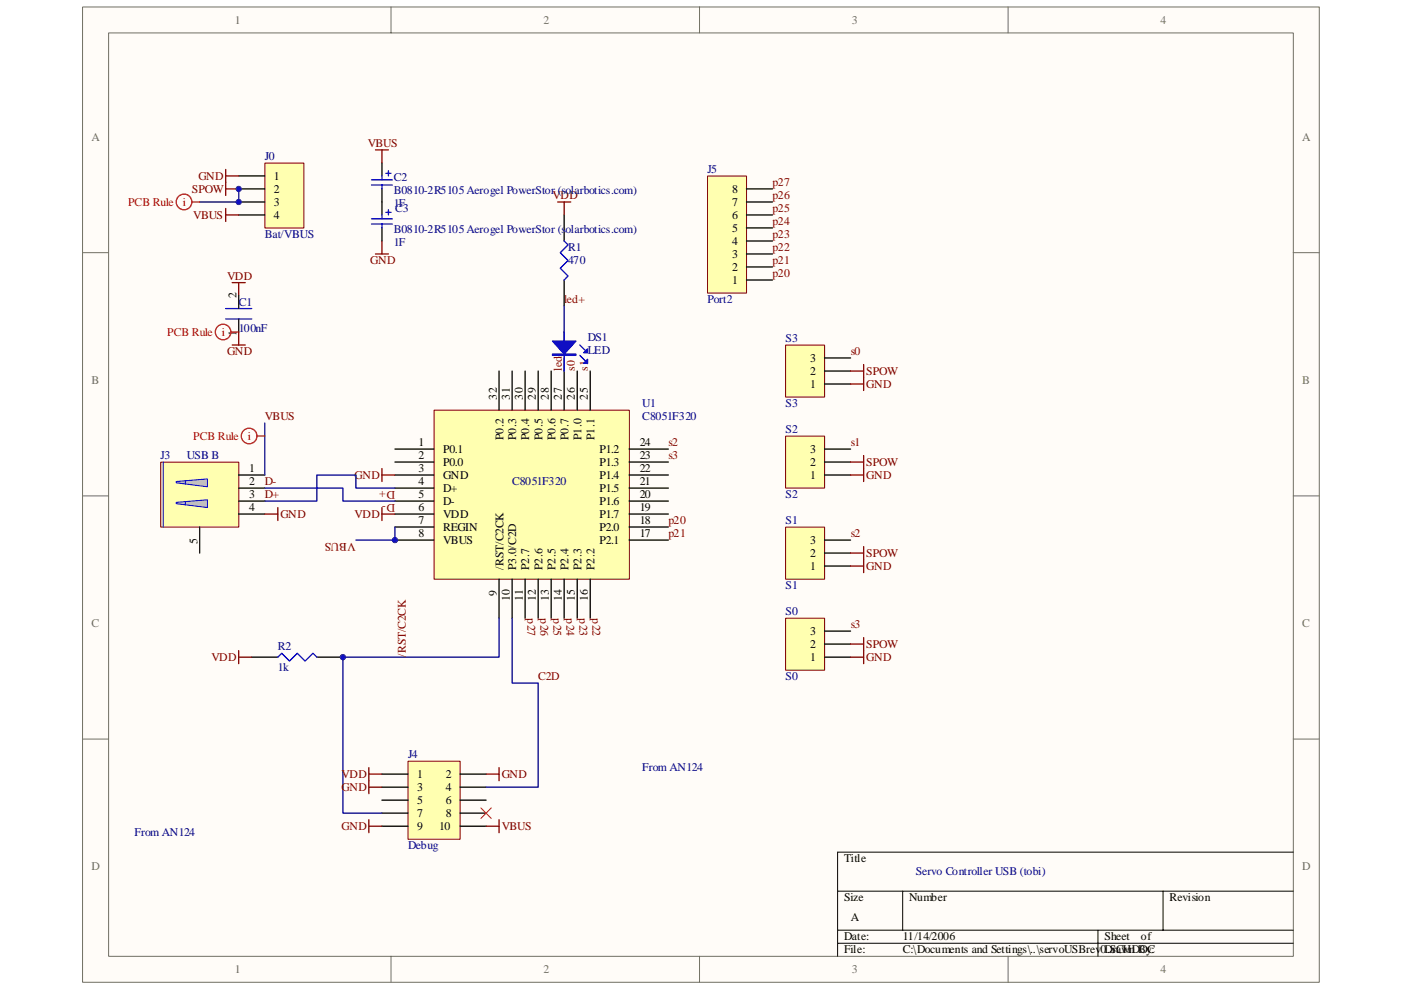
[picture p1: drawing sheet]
<svg xmlns="http://www.w3.org/2000/svg" width="297mm" height="210mm" viewBox="0 0 297 210" stroke-linecap="round" stroke-linejoin="round" font-family="sans-serif">
<path d="M17.5 1.5h262.2v206.8h-262.2z" fill="#fffcf8"/>
<path d="M17.5 1.5h262.2v206.8h-262.2z" fill="none" stroke="#706f64" stroke-width=".21"/>
<path d="M23 7h251.2v195.8h-251.2z" fill="#fffcf8"/>
<g fill="none" stroke="#706f64" stroke-width=".21">
<path d="M23 7h251.2v195.8h-251.2zM82.9 1.5v5.5M148.3 1.5v5.5M213.7 1.5v5.5M17.5 53.6h5.5M274.2 53.6h5.5M17.5 105.2h5.5M274.2 105.2h5.5M17.5 156.8h5.5M274.2 156.8h5.5M82.9 202.8v5.5M148.3 202.8v5.5"/>
<path d="M213.7 202.8v5.5"/>
</g>
<path d="M177.6 189h96.6M177.6 197.3h96.6M191.4 189v8.3M232.8 197.3v5.5M246.6 189v8.3M274.2 180.7h-96.6v22.1M177.6 200.1h96.6" fill="none" stroke="#000" stroke-width=".21"/>
<path d="M92.1 87h41.3v35.9h-41.3z" fill="#ffffb0"/>
<path d="M92 87h41.4v35.9h-41.4z" fill="none" stroke="#800000" stroke-width=".21"/>
<g fill="none" stroke="#000" stroke-width=".28">
<path d="M105.8 78.7v8.3M108.6 78.7v8.3M111.3 78.7v8.3M114.1 78.7v8.3M116.9 78.7v8.3M119.6 78.7v8.3M122.4 78.7v8.3M125.1 78.7v8.3M83.7 95.2h8.3M83.7 98h8.3M133.4 95.2h8.3M133.4 98h8.3"/>
<path d="M83.7 100.8h8.3M83.7 103.5h8.3M83.7 106.3h8.3M83.7 109h8.3M83.7 111.8h8.3M83.7 114.6h8.3M133.4 100.8h8.3M133.4 103.5h8.3M133.4 106.3h8.3M133.4 109h8.3M133.4 111.8h8.3M133.4 114.6h8.3"/>
<path d="M105.8 122.8v8.3M108.6 122.8v8.3M111.3 122.8v8.3M114.1 122.8v8.3M116.9 122.8v8.3M119.6 122.8v8.3M122.4 122.8v8.3M125.1 122.8v8.3"/>
</g>
<path d="M34.1 98h16.5v13.8h-16.5z" fill="#ffffb0"/>
<path d="M34.1 98h16.5v13.8h-16.5z" fill="none" stroke="#800000" stroke-width=".21"/>
<path d="M50.6 100.8h5.5M50.6 103.5h5.5M50.6 106.3h5.5" fill="none" stroke="#000" stroke-width=".28"/>
<path d="M34.6 98v13.8" fill="none" stroke="#00f" stroke-width=".21"/>
<path d="M37.4 102.1l6.6-.5v1.7l-6.6-.9z" fill-rule="evenodd" fill="#c0c0c0" stroke="#00f" stroke-width=".21"/>
<path d="M39.3 102.1v.6" fill="none" stroke="#00f" stroke-width=".21"/>
<path d="M37.4 106.6l6.6-.6v1.7l-6.6-.9z" fill-rule="evenodd" fill="#c0c0c0" stroke="#00f" stroke-width=".21"/>
<path d="M39.3 106.6v.5" fill="none" stroke="#00f" stroke-width=".21"/>
<path d="M119.6 45.6v5.5M119.6 59.4v5.5M50.6 62.7v2.7M50.6 67.6v2.8M42.3 111.8v5.5M50.6 109h5.5" fill="none" stroke="#000" stroke-width=".28"/>
<path d="M119.6 51.1l.8 .8-1.6 1.7 1.6 1.6-1.6 1.7 1.6 1.6-.8 .9M47.9 67.6h5.5M47.9 65.4h5.5" fill="none" stroke="#00f" stroke-width=".28"/>
<path d="M49.2 59.9h2.8M50.6 59.9v2.8M118.2 42.8h2.8M119.6 42.8v2.8M49.2 73.2h2.8M50.6 70.4v2.8M81 99.4v2.7M56.1 109h2.8M58.9 107.7v2.7M81 100.8h2.7" fill="none" stroke="#800000" stroke-width=".28"/>
<path d="M83.7 111.8v2.8h-8.2" fill="none" stroke="#000080" stroke-width=".28"/>
<path d="M86.5 161.5h11.1v16.5h-11.1z" fill="#ffffb0"/>
<path d="M86.5 161.5h11.1v16.5h-11.1z" fill="none" stroke="#800000" stroke-width=".21"/>
<path d="M53.4 139.4h5.5M67.2 139.4h5.5M81 164.2h5.5M81 167h5.5M81 169.7h5.5M81 172.5h5.5M81 175.2h5.5M97.5 164.2h5.6M97.5 167h5.6M97.5 169.7h5.6M97.5 172.5h5.6M97.5 175.2h5.6" fill="none" stroke="#000" stroke-width=".28"/>
<g fill="none" stroke="#800000" stroke-width=".28">
<path d="M81 107.7v2.7M81 109h2.7M50.6 138v2.8M50.6 139.4h2.8M78.2 164.2h2.8M78.2 162.8v5.5M78.2 173.9v2.7M78.2 167h2.8M78.2 175.2h2.8M103.1 164.2h2.7M103.1 175.2h2.7M105.8 162.8v2.8"/>
<path d="M105.8 173.9v2.7"/>
</g>
<path d="M105.8 131.1v8.3h-33.1v33.1h8.3M108.6 131.1v13.8h5.5v22.1h-11" fill="none" stroke="#000080" stroke-width=".28"/>
<path d="M102 171.4l2.2 2.2M104.2 171.4l-2.2 2.2" fill="none" stroke="#f00" stroke-width=".21"/>
<path d="M58.9 139.4l.8-.8 1.7 1.6 1.6-1.6 1.7 1.6 1.7-1.6 .8 .8" fill="none" stroke="#00f" stroke-width=".28"/>
<path d="M166.6 131.1h8.2v11.1h-8.2z" fill="#ffffb0"/>
<path d="M166.6 131.1h8.2v11.1h-8.2z" fill="none" stroke="#800000" stroke-width=".21"/>
<path d="M174.8 139.4h5.5M174.8 136.6h5.5M174.8 133.9h5.5" fill="none" stroke="#000" stroke-width=".28"/>
<path d="M166.6 111.8h8.2v11.1h-8.2z" fill="#ffffb0"/>
<path d="M166.6 111.8h8.2v11.1h-8.2z" fill="none" stroke="#800000" stroke-width=".21"/>
<path d="M174.8 117.3h5.5M174.8 114.6h5.5M174.8 120.1h5.5" fill="none" stroke="#000" stroke-width=".28"/>
<path d="M166.6 92.5h8.2v11h-8.2z" fill="#ffffb0"/>
<path d="M166.6 92.5h8.2v11h-8.2z" fill="none" stroke="#800000" stroke-width=".21"/>
<path d="M174.8 98h5.5M174.8 95.2h5.5M174.8 100.8h5.5" fill="none" stroke="#000" stroke-width=".28"/>
<path d="M166.6 73.2h8.2v11h-8.2z" fill="#ffffb0"/>
<path d="M166.6 73.2h8.2v11h-8.2z" fill="none" stroke="#800000" stroke-width=".21"/>
<path d="M174.8 78.7h5.5M174.8 75.9h5.5M174.8 81.4h5.5" fill="none" stroke="#000" stroke-width=".28"/>
<path d="M56.2 34.6h8.2v13.8h-8.2z" fill="#ffffb0"/>
<path d="M56.2 34.6h8.2v13.8h-8.2z" fill="none" stroke="#800000" stroke-width=".21"/>
<path d="M50.6 37.3h5.5M50.6 40.1h5.5M50.6 42.8h5.5M50.6 45.6h5.5" fill="none" stroke="#000" stroke-width=".28"/>
<g fill="none" stroke="#800000" stroke-width=".28">
<path d="M47.9 35.9v5.5M47.9 37.3h2.7M47.9 40.1h2.7M180.3 78.7h2.8M183.1 77.3v5.5M180.3 98h2.8M180.3 81.4h2.8M183.1 96.6v5.5M180.3 117.3h2.8M180.3 100.8h2.8M183.1 115.9v5.6M180.3 136.6h2.8"/>
<path d="M180.3 139.4h2.8M180.3 120.1h2.8M183.1 135.2v5.6"/>
</g>
<path d="M150 37.4h8.3v24.8h-8.3z" fill="#ffffb0"/>
<path d="M150 37.3h8.3v24.9h-8.3z" fill="none" stroke="#800000" stroke-width=".21"/>
<g fill="none" stroke="#000" stroke-width=".28">
<path d="M81 34.6v2.7M81 40.1v5.5M81 48.3v2.8M158.3 59.4h5.5M158.3 56.6h5.5M158.3 53.9h5.5M158.3 51.1h5.5M158.3 48.3h5.5M158.3 45.6h5.5M158.3 42.8h5.5M158.3 40.1h5.5M119.6 70.4v2.8"/>
<path d="M119.6 75.9v2.8"/>
</g>
<g fill="none" stroke="#00f" stroke-width=".28">
<path d="M78.8 38.1h4.4M78.8 39.2h4.4M81 37.3v.8M81 39.2v.9M81.8 36.8h1.1M82.4 36.2v1.1M78.8 46.4h4.4M78.8 47.5h4.4M81 45.6v.8M81 47.5v.8M81.8 45h1.1M82.4 44.5v1.1"/>
<path d="M119.6 70.4v8.3M122.9 75.4l1.1 1.1M122.9 73.2l1.1 1.1"/>
</g>
<path d="M79.6 31.8h2.8M81 31.8v2.8M47.9 44.2v2.8M47.9 45.6h2.7M79.6 53.9h2.8M81 51.1v2.8" fill="none" stroke="#800000" stroke-width=".28"/>
<path d="M50.6 40.1v2.7h-8.3M119.6 64.9v5.5M56.1 89.7v11.1M56.1 103.5h16.6v2.8h11M83.7 103.5h-8.2v-2.7h-8.3v5.5h-11.1" fill="none" stroke="#000080" stroke-width=".28"/>
<g fill="#00f" stroke="#00f" stroke-width=".28">
<path d="M117.1 72.3h5l-2.5 2.8z"/>
<path d="M124.6 76.2v.8h-.8z"/>
<path d="M124.6 74v.8h-.8z"/>
<path d="M117.1 75.1h5v.3h-5z" fill-rule="evenodd"/>
</g>
<g fill="none" stroke="#f00" stroke-width=".28">
<path d="M40.7 42.8h1.6M49 70.4h1.6M54.5 92.5h1.6"/>
<circle cx="39" cy="42.8" r="1.66"/>
<circle cx="47.3" cy="70.4" r="1.65"/>
<circle cx="52.8" cy="92.5" r="1.66"/>
</g>
<g fill="#000080" stroke="#000080" stroke-width=".21">
<circle cx="50.6" cy="42.8" r=".55"/>
<circle cx="50.6" cy="40.1" r=".55"/>
<circle cx="72.7" cy="139.4" r=".55"/>
<circle cx="83.7" cy="114.6" r=".55"/>
</g>
<g font-size="2.5" fill="#706f64">
<text x="49.8" y="5">1</text>
<text x="115.2" y="5">2</text>
<text x="180.6" y="5">3</text>
<text x="246" y="5">4</text>
<text x="19.4" y="29.8">A</text>
<text x="276.1" y="29.8">A</text>
<text x="19.4" y="81.4">B</text>
<text x="276.1" y="81.4">B</text>
<text x="19.4" y="133">C</text>
<text x="276.1" y="133">C</text>
<text x="19.4" y="184.6">D</text>
<text x="276.1" y="184.6">D</text>
<text x="49.8" y="206.4">1</text>
<text x="115.2" y="206.4">2</text>
<text x="180.6" y="206.4">3</text>
<text x="246" y="206.4">4</text>
</g>
<g font-size="2.5" fill="#000080">
<text x="56.2" y="34">J0</text>
<text x="83.5" y="38.4">C2</text>
<text x="83.5" y="41.1">B0810-2R5105 Aerogel PowerStor (solarbotics.com)</text>
<text x="150" y="36.7">J5</text>
<text x="83.5" y="43.9">1F</text>
<text x="83.8" y="45">C3</text>
<text x="56.2" y="50.5">Bat/VBUS</text>
<text x="83.5" y="52.2">1F</text>
<text x="83.5" y="49.4">B0810-2R5105 Aerogel PowerStor (solarbotics.com)</text>
<text x="120.5" y="53.3">R1</text>
<text x="120.5" y="56">470</text>
<text x="50.6" y="64.9">C1</text>
<text x="150" y="64.3">Port2</text>
<text x="50.6" y="70.4">100nF</text>
<text x="124.6" y="72.3">DS1</text>
<text x="124.6" y="75.1">LED</text>
<text x="166.6" y="72.6">S3</text>
<text x="136.2" y="86.4">U1</text>
<text x="136.2" y="89.1">C8051F320</text>
<text x="166.6" y="86.4">S3</text>
<text x="166.6" y="91.9">S2</text>
<text x="34.1" y="97.4">J3</text>
<text x="39.6" y="97.4">USB B</text>
<text x="108.6" y="102.9">C8051F320</text>
<text x="166.6" y="105.7">S2</text>
<text x="166.6" y="111.2">S1</text>
<text x="166.6" y="125">S1</text>
<text x="166.6" y="130.5">S0</text>
<text x="58.9" y="138">R2</text>
<text x="58.9" y="142.4">1k</text>
<text x="166.6" y="144.3">S0</text>
<text x="86.5" y="160.8">J4</text>
<text x="136.2" y="163.6">From AN124</text>
<text x="28.6" y="177.4">From AN124</text>
<text x="86.5" y="180.2">Debug</text>
<text x="194.2" y="185.7">Servo Controller USB (tobi)</text>
</g>
<g font-size="2.5" fill="#800000">
<text x="78" y="31.2">VBUS</text>
<text x="40.7" y="40.9">SPOW</text>
<text x="42.1" y="38.1">GND</text>
<text x="163.8" y="39.5">p27</text>
<text x="41" y="46.4">VBUS</text>
<text x="117.1" y="42.2">VDD</text>
<text x="163.8" y="47.8">p24</text>
<text x="163.8" y="45">p25</text>
<text x="163.8" y="42.2">p26</text>
<text x="163.8" y="53.3">p22</text>
<text x="163.8" y="50.5">p23</text>
<text x="48.1" y="59.4">VDD</text>
<text x="78.5" y="56">GND</text>
<text x="163.8" y="58.8">p20</text>
<text x="163.8" y="56">p21</text>
<text x="119.6" y="64.3">led+</text>
<text x="48.1" y="75.4">GND</text>
<text x="180.4" y="75.4">s0</text>
<text x="119.1" y="78.7" transform="rotate(-90 119.1 78.7)">led-</text>
<text x="121.9" y="78.7" transform="rotate(-90 121.9 78.7)">s0</text>
<text x="124.6" y="78.7" transform="rotate(-90 124.6 78.7)">s1</text>
<text x="183.7" y="79.5">SPOW</text>
<text x="183.7" y="82.2">GND</text>
<text x="56.2" y="89.1">VBUS</text>
<text x="141.7" y="94.7">s2</text>
<text x="180.4" y="94.7">s1</text>
<text x="75.2" y="101.6">GND</text>
<text x="141.7" y="97.4">s3</text>
<text x="183.7" y="98.8">SPOW</text>
<text x="183.7" y="101.6">GND</text>
<text x="56.2" y="102.9">D-</text>
<text x="56.2" y="105.7">D+</text>
<text x="83.8" y="104.1" transform="rotate(180 83.8 104.1)">D+</text>
<text x="83.8" y="106.8" transform="rotate(180 83.8 106.8)">D-</text>
<text x="59.5" y="109.8">GND</text>
<text x="75.2" y="109.8">VDD</text>
<text x="141.7" y="111.2">p20</text>
<text x="141.7" y="114">p21</text>
<text x="180.4" y="114">s2</text>
<text x="75.5" y="115.1" transform="rotate(180 75.5 115.1)">VBUS</text>
<text x="183.7" y="118.1">SPOW</text>
<text x="183.7" y="120.9">GND</text>
<text x="111.8" y="131.1" transform="rotate(90 111.8 131.1)">p27</text>
<text x="114.6" y="131.1" transform="rotate(90 114.6 131.1)">p26</text>
<text x="117.4" y="131.1" transform="rotate(90 117.4 131.1)">p25</text>
<text x="120.1" y="131.1" transform="rotate(90 120.1 131.1)">p24</text>
<text x="122.9" y="131.1" transform="rotate(90 122.9 131.1)">p23</text>
<text x="125.6" y="131.1" transform="rotate(90 125.6 131.1)">p22</text>
<text x="180.4" y="133.3">s3</text>
<text x="183.7" y="137.4">SPOW</text>
<text x="44.8" y="140.2">VDD</text>
<text x="86" y="139.4" transform="rotate(-90 86 139.4)">/RST/C2CK</text>
<text x="183.7" y="140.2">GND</text>
<text x="114.1" y="144.3">C2D</text>
<text x="72.4" y="167.7">GND</text>
<text x="72.4" y="165">VDD</text>
<text x="106.4" y="165">GND</text>
<text x="72.4" y="176">GND</text>
<text x="106.4" y="176">VBUS</text>
</g>
<g font-size="2.5">
<text x="58.1" y="38.1">1</text>
<text x="58.1" y="40.9">2</text>
<text x="155.2" y="40.9">8</text>
<text x="58.1" y="43.6">3</text>
<text x="58.1" y="46.4">4</text>
<text x="155.2" y="46.4">6</text>
<text x="155.2" y="43.6">7</text>
<text x="155.2" y="51.9">4</text>
<text x="155.2" y="49.1">5</text>
<text x="155.2" y="57.4">2</text>
<text x="155.2" y="54.7">3</text>
<text x="50.1" y="63.2" transform="rotate(-90 50.1 63.2)">2</text>
<text x="155.2" y="60.2">1</text>
<text x="50.1" y="71.2" transform="rotate(-90 50.1 71.2)">1</text>
<text x="171.8" y="76.7">3</text>
<text x="171.8" y="82.2">1</text>
<text x="171.8" y="79.5">2</text>
<text x="105.3" y="84.8" transform="rotate(-90 105.3 84.8)">32</text>
<text x="108.1" y="84.8" transform="rotate(-90 108.1 84.8)">31</text>
<text x="110.8" y="84.8" transform="rotate(-90 110.8 84.8)">30</text>
<text x="113.6" y="84.8" transform="rotate(-90 113.6 84.8)">29</text>
<text x="116.4" y="84.8" transform="rotate(-90 116.4 84.8)">28</text>
<text x="119.1" y="84.8" transform="rotate(-90 119.1 84.8)">27</text>
<text x="121.9" y="84.8" transform="rotate(-90 121.9 84.8)">26</text>
<text x="124.6" y="84.8" transform="rotate(-90 124.6 84.8)">25</text>
<text x="88.7" y="94.7">1</text>
<text x="106.7" y="93.3" transform="rotate(-90 106.7 93.3)">P0.2</text>
<text x="109.5" y="93.3" transform="rotate(-90 109.5 93.3)">P0.3</text>
<text x="112.2" y="93.3" transform="rotate(-90 112.2 93.3)">P0.4</text>
<text x="115" y="93.3" transform="rotate(-90 115 93.3)">P0.5</text>
<text x="117.7" y="93.3" transform="rotate(-90 117.7 93.3)">P0.6</text>
<text x="120.5" y="93.3" transform="rotate(-90 120.5 93.3)">P0.7</text>
<text x="123.3" y="93.3" transform="rotate(-90 123.3 93.3)">P1.0</text>
<text x="126" y="93.3" transform="rotate(-90 126 93.3)">P1.1</text>
<text x="135.6" y="94.7">24</text>
<text x="52.8" y="100.2">1</text>
<text x="88.7" y="97.4">2</text>
<text x="88.7" y="100.2">3</text>
<text x="94" y="96">P0.1</text>
<text x="94" y="98.8">P0.0</text>
<text x="94" y="101.6">GND</text>
<text x="127.1" y="101.6">P1.4</text>
<text x="127.1" y="98.8">P1.3</text>
<text x="127.1" y="96">P1.2</text>
<text x="135.6" y="100.2">22</text>
<text x="135.6" y="97.4">23</text>
<text x="171.8" y="101.6">1</text>
<text x="171.8" y="98.8">2</text>
<text x="171.8" y="96">3</text>
<text x="52.8" y="102.9">2</text>
<text x="52.8" y="105.7">3</text>
<text x="88.7" y="102.9">4</text>
<text x="88.7" y="105.7">5</text>
<text x="94" y="104.3">D+</text>
<text x="94" y="107.1">D-</text>
<text x="127.1" y="107.1">P1.6</text>
<text x="127.1" y="104.3">P1.5</text>
<text x="135.6" y="105.7">20</text>
<text x="135.6" y="102.9">21</text>
<text x="52.8" y="108.4">4</text>
<text x="88.7" y="108.4">6</text>
<text x="88.7" y="111.2">7</text>
<text x="88.7" y="114">8</text>
<text x="94" y="109.8">VDD</text>
<text x="94" y="112.6">REGIN</text>
<text x="127.1" y="112.6">P2.0</text>
<text x="127.1" y="109.8">P1.7</text>
<text x="135.6" y="114">17</text>
<text x="135.6" y="111.2">18</text>
<text x="135.6" y="108.4">19</text>
<text x="41.8" y="115.4" transform="rotate(-90 41.8 115.4)">5</text>
<text x="94" y="115.3">VBUS</text>
<text x="127.1" y="115.3">P2.1</text>
<text x="171.8" y="118.1">2</text>
<text x="171.8" y="115.3">3</text>
<text x="106.7" y="120.9" transform="rotate(-90 106.7 120.9)">/RST/C2CK</text>
<text x="109.5" y="120.9" transform="rotate(-90 109.5 120.9)">P3.0/C2D</text>
<text x="112.2" y="120.9" transform="rotate(-90 112.2 120.9)">P2.7</text>
<text x="115" y="120.9" transform="rotate(-90 115 120.9)">P2.6</text>
<text x="117.7" y="120.9" transform="rotate(-90 117.7 120.9)">P2.5</text>
<text x="120.5" y="120.9" transform="rotate(-90 120.5 120.9)">P2.4</text>
<text x="123.3" y="120.9" transform="rotate(-90 123.3 120.9)">P2.3</text>
<text x="126" y="120.9" transform="rotate(-90 126 120.9)">P2.2</text>
<text x="171.8" y="120.9">1</text>
<text x="105.3" y="126.4" transform="rotate(-90 105.3 126.4)">9</text>
<text x="108.1" y="127.5" transform="rotate(-90 108.1 127.5)">10</text>
<text x="110.8" y="127.5" transform="rotate(-90 110.8 127.5)">11</text>
<text x="113.6" y="127.5" transform="rotate(-90 113.6 127.5)">12</text>
<text x="116.4" y="127.5" transform="rotate(-90 116.4 127.5)">13</text>
<text x="119.1" y="127.5" transform="rotate(-90 119.1 127.5)">14</text>
<text x="121.9" y="127.5" transform="rotate(-90 121.9 127.5)">15</text>
<text x="124.6" y="127.5" transform="rotate(-90 124.6 127.5)">16</text>
<text x="171.8" y="137.4">2</text>
<text x="171.8" y="134.6">3</text>
<text x="171.8" y="140.2">1</text>
<text x="88.4" y="165">1</text>
<text x="88.4" y="167.7">3</text>
<text x="94.5" y="165">2</text>
<text x="94.5" y="167.7">4</text>
<text x="88.4" y="170.5">5</text>
<text x="88.4" y="173.3">7</text>
<text x="94.5" y="170.5">6</text>
<text x="94.5" y="173.3">8</text>
<text x="88.4" y="176">9</text>
<text x="93.1" y="176">10</text>
<text x="179" y="182.9">Title</text>
<text x="179" y="191.2">Size</text>
<text x="192.8" y="191.2">Number</text>
<text x="248" y="191.2">Revision</text>
<text x="180.4" y="195.3">A</text>
<text x="179" y="199.5">Date:</text>
<text x="179" y="202.2">File:</text>
<text x="191.4" y="199.5">11/14/2006</text>
<text x="191.4" y="202.2">C:\Documents and Settings\..\servoUSBrev0.SCHDOC</text>
<text x="234.2" y="202.2">Drawn By:</text>
<text x="234.2" y="199.5">Sheet</text>
<text x="241.9" y="199.5">of</text>
</g>
<g font-size="2.5" fill="#f00">
<text x="27.2" y="43.6">PCB Rule</text>
<text x="38.8" y="43.6">i</text>
<text x="35.5" y="71.2">PCB Rule</text>
<text x="47" y="71.2">i</text>
<text x="41" y="93.3">PCB Rule</text>
<text x="52.6" y="93.3">i</text>
</g>
</svg>
